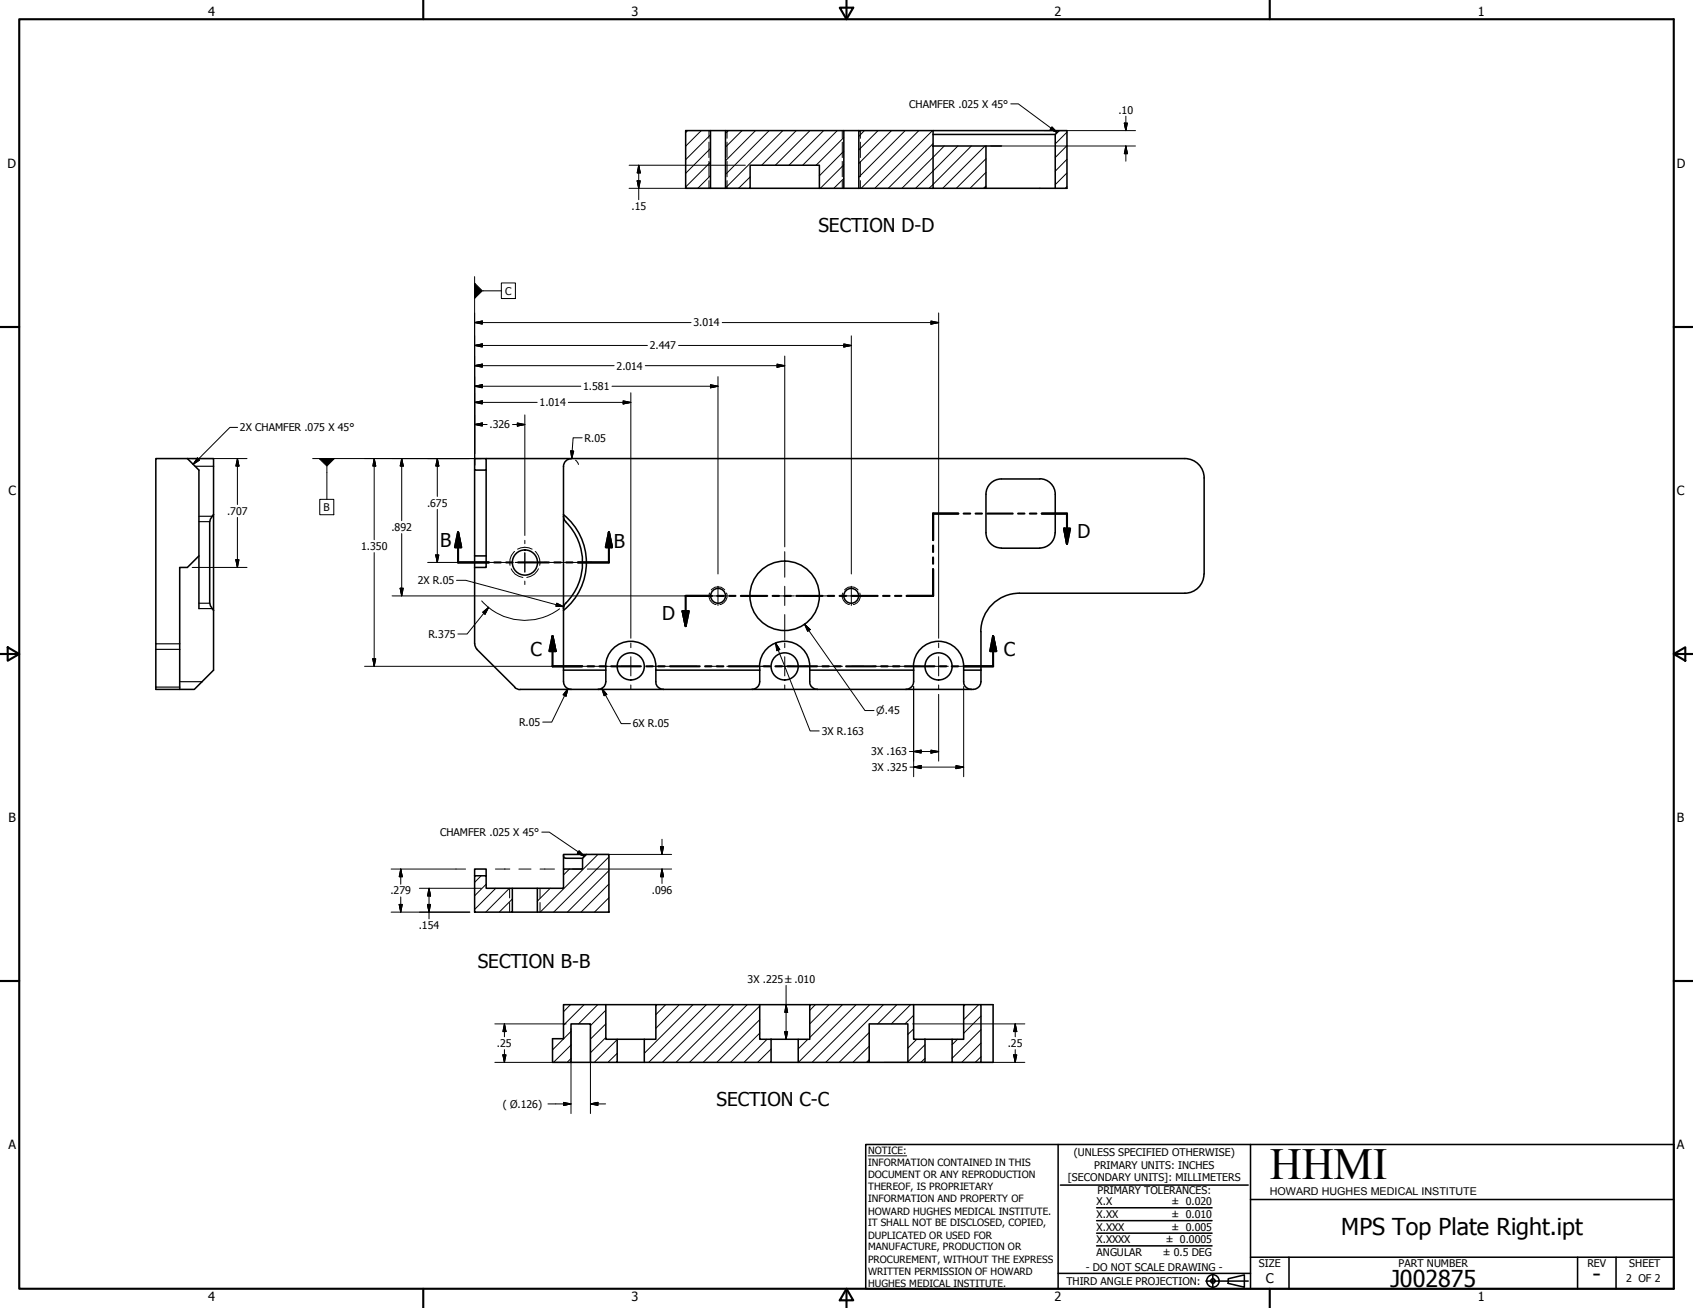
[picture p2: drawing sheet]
<svg xmlns="http://www.w3.org/2000/svg" width="559mm" height="432mm" viewBox="0 0 559 432" stroke-linecap="round" stroke-linejoin="round" font-family="sans-serif">
<!-- layer: Visible (ANSI) -->
<g fill="none" stroke="#000" stroke-width=".51">
<path d="M226.3 43.1h8.2v19.1h-8.2zM234.5 43.1h5M239.5 43.1h39v19.1h-8.1v-7.7h-22.8v7.7h-8.1zM278.5 43.1h5M308 48.2h17.4v14h-17.4zM308 43.1h-24.5v19.1M308 43.1v5.1M308 43.1h41.6M308 44.4h40.3M325.4 48.2h5.1M234.5 62.2h5M247.6 62.2h22.8"/>
<path d="M278.5 62.2h29.5M325.4 62.2h26.8v-19.1h-2.6l-1.3 1.3v17.8M61.8 151.4h8.7v69.8l-3.8 3.8M61.8 151.4l3.9 3.8v45.7M61.8 151.4h-10.4v75.4M156.7 151.4h3.8v3.8h-3.8zM156.7 155.2v57.3M160.5 151.4h230.6M160.5 155.2v28.3M186 153.9v71.1a2.54 2.54 0 0 0 2.5 2.6M188.5 151.4l-1.6 .6-.7 .9-.2 1.1M343.2 158.1a5.1 5.1 0 0 1 5.1 5.1"/>
<path d="M343.2 158.1h-12.7a5 5 0 0 0-5.1 5.1M391.1 151.4a6.4 6.4 0 0 1 6.3 6.4v31.7M69.2 172.2v26.9M70.5 169.9l-.5 .5M186 170.4l.4 1.4 .4 .4M186 169.9a20.3 20.3 0 0 1 0 31.6M186.7 172.3a19.1 19.1 0 0 1-.3 27.2l-.4 1.4M325.4 175.9a5 5 0 0 0 5.1 5M325.4 163.2v12.7M348.2 175.9a5 5 0 0 1-5 5M348.3 163.2v12.7M65.7 183.5l-3.9 3.8h-2.5v25.2"/>
<path d="M156.7 183.5h3.8M160.5 183.5v3.8h-3.8M330.5 181h12.7M336.5 195.8a12.7 12.7 0 0 0-12.8 12.8M336.5 195.8h54.6M397.4 189.5a6.3 6.3 0 0 1-6.3 6.3M59.3 214.4v12.4M70 200.9l.5 .6M156.7 212.6l.3 1.1 .5 .6 12.4 12.5M250.7 220a8.3 8.3 0 0 1 8.3-8.3 8.3 8.3 0 0 1 8.3 8.3v5a2.42 2.42 0 0 0 2.5 2.6M250.8 220v5a2.54 2.54 0 0 1-2.6 2.6M301.5 220a8.3 8.3 0 0 1 8.3-8.3 8.3 8.3 0 0 1 8.3 8.3v5a2.42 2.42 0 0 0 2.5 2.6"/>
<path d="M301.6 220v5a2.54 2.54 0 0 1-2.6 2.6M323.8 208.5v16.5a2.54 2.54 0 0 1-2.6 2.6h-149.5M51.4 227.6h7.9M169.9 226.9l.6 .5 1.2 .2M186 221.2h14M197.4 227.6a2.64 2.64 0 0 0 2.6-2.6v-3.8a8.3 8.3 0 0 1 7.6-9.5 8.3 8.3 0 0 1 8.9 8.3v5a2.42 2.42 0 0 0 2.5 2.6M216.5 221.2h34.3M267.3 221.2h34.3M318.1 221.2h5.7M156.7 289.1h3.8v4.1h8.6v7.9h-12.4zM156.7 289.1v-2.2h3.8v2.2M169.1 293.2h8.3"/>
<path d="M177.4 293.2h8.6v-6.3h6.3v-3.6l1.2-1.2h7.5v19h-23.6zM186 282.5a.76 .76 0 0 0 .8 .8h5.5M186 282.5v4.4M193.5 282.1h-7.5v.4M169.1 301.1h8.3M186 331.7h14v11.4h3.7v7.6h-8.8v-12.7h-6.4v12.7h-6.1v-7.8h3.6zM200 331.7h16.5M216.5 331.7h34.3v11.4h3.7v7.6h-41.8v-7.6h3.8zM250.8 331.7h16.5M267.3 331.7h34.3v11.4h3.7v7.6h-5.6v-12.7h-12.8v12.7h-23.4v-7.6h3.8zM301.6 331.7h16.5M318.1 331.7h5.7v19h-9.5v-7.6h3.8z"/>
<path d="M323.8 331.7h4v19h-4M188.5 350.7h6.4M203.7 343.1h9M203.7 350.7h9M254.5 343.1h9M254.5 350.7h9M286.9 350.7h12.8M305.3 343.1h9M305.3 350.7h9"/>
<circle cx="173.3" cy="185.7" r="4.2"/>
<circle cx="237" cy="196.7" r="2.44"/>
<circle cx="259" cy="196.7" r="11.5"/>
<circle cx="281" cy="196.7" r="2.44"/>
<circle cx="208.2" cy="220" r="4.5"/>
<circle cx="259" cy="220" r="4.5"/>
<circle cx="309.8" cy="220" r="4.5"/>
</g>
<!-- layer: Hidden Narrow (ANSI) -->
<g fill="none" stroke="#000" stroke-width=".33">
<path d="M234 43.1v2.6M234 46.9v5.1M234 53.3v5.1M234 59.6v2.6M240 43.1v2.6M240 46.9v5.1M240 53.3v5.1M240 59.6v2.6M278 43.1v2.6M278 46.9v5.1M278 53.3v5.1M278 59.6v2.6"/>
<path d="M284 43.1v2.6M284 46.9v5.1M284 53.3v5.1M284 59.6v2.6M168.7 187.8a4.8 4.8 0 0 0 3.9 2.8M169.9 182.1a4.7 4.7 0 0 0-1.6 4.5M170.8 181.3a4.9 4.9 0 0 1 4.8 0M176.7 182.1a4.9 4.9 0 0 1 1.4 4.5M177.7 187.8a4.8 4.8 0 0 1-3.8 2.8M234.2 195.8a2.85 2.85 0 0 0 2.1 3.8M234.8 194.8a2.94 2.94 0 0 1 4.4 0M239.8 195.8a2.85 2.85 0 0 1-2.2 3.8"/>
<path d="M278.2 195.8a2.85 2.85 0 0 0 2.2 3.8M278.8 194.8a2.94 2.94 0 0 1 4.4 0M283.8 195.8a2.85 2.85 0 0 1-2.2 3.8M168.2 293.2v3.2M168.2 297.9v3.2M178.2 293.2v3.2M178.2 297.9v3.2"/>
</g>
<!-- layer: Symbol (ANSI) -->
<path d="M64.4 153.9h6.1M65.7 170.4h4.3M65.7 172.2h3.5M65.7 199.1h3.5M51.4 214.4h7.9M51.4 212.5h7.9M65.7 200.9h4.3M51.4 226.8h7.9M59.3 225h7.4" fill="none" stroke="#000" stroke-width=".38"/>
<path d="M70 170.4l-.8 1.8M69.2 199.1l.8 1.8M59.3 212.5v1.9M51.4 226.8v.8M66.7 225l-2.6 2.6h-4.8v-.8" fill="none" stroke="#000" stroke-width=".51"/>
<!-- layer: Title (ANSI) -->
<g fill="none" stroke="#000" stroke-width=".7">
<path d="M151.2 175.7l1 5h-2zM151.2 175.7v10h10.2M201 175.7l1 5h-2zM201 175.7v10h-10.2M316.3 169.5h-8.3v8.8M318.1 169.5h2.1M322 169.5h2.1M325.9 169.5h8.4M336 169.5h2.1M339.9 169.5h2.2M343.9 169.5h8.3v10M351.2 174.5h2l-1 5z"/>
<path d="M163.1 185.7h2.2M167.1 185.7h2.1M171 185.7h10.2M182.9 185.7h2.2M186.9 185.7h2.1M234.9 196.7h-8.6v10M236.7 196.7h2.2M240.7 196.7h2.1M244.5 196.7h8.7M255 196.7h2.1M258.9 196.7h2.1M262.8 196.7h8.7"/>
<path d="M273.2 196.7h2.1M277.1 196.7h2.2M281.1 196.7h8.6M291.5 196.7h2.1M295.4 196.7h2.1M308 187.9v8.8h-8.7M308 180.1v2.1M308 184v2.1M182.4 210l1 4.9h-2zM182.4 210v10h9.8M193.9 220h2.2M197.9 220h2.1"/>
<path d="M201.7 220h9.8M213.3 220h2.2M217.2 220h2.2M221.2 220h9.7M225.3 201.7h2l-1 5zM232.7 220h2.1M236.6 220h2.2M240.5 220h9.8M252.1 220h2.1M256 220h2.1M259.9 220h9.8M271.5 220h2.1"/>
<path d="M275.3 220h2.2M279.3 220h9.8M290.8 220h2.2M294.8 220h2.1M298.6 220h9.8M310.2 220h2.2M314.1 220h2.1M327.8 210l1 4.9h-2zM327.8 210v10h-9.8"/>
</g>
<path d="M351.2 174.5l1 5zM351.2 174.5h2l-1 5zM151.2 175.7l1 5zM151.2 175.7l1 5h-2zM201 175.7l1 5zM201 175.7l1 5h-2zM182.4 210l1 4.9zM182.4 210l1 4.9h-2zM225.3 201.7l1 5zM225.3 201.7h2l-1 5zM327.8 210l1 4.9zM327.8 210l1 4.9h-2z" fill="#000" stroke="#000" stroke-width=".7"/>
<!-- layer: Break Line (ANSI) -->
<g fill="none" stroke="#000" stroke-width=".7">
<path d="M6.3 6.3h546.1v419.1h-546.1zM139.7 0v6.3M277.2 2.5h4.4l-2.2 3.8zM279.4 0v6.3M419.1 0v6.3M0 107.9h6.3M552.4 107.9h6.4M0 215.9h6.3M2.5 213.7l3.8 2.2-3.8 2.2zM552.4 215.9l3.9-2.2v4.4zM552.4 215.9h6.4M0 323.8h6.3"/>
<path d="M552.4 323.8h6.4M139.7 425.4v6.4M279.4 425.4l2.2 3.9h-4.4zM279.4 425.4v6.4M419.1 425.4v6.4"/>
</g>
<!-- layer: Border (ANSI) -->
<g fill="none" stroke="#000" stroke-width=".51">
<path d="M285.8 377.8h266.6v47.6h-266.6zM349.2 377.8v47.6M412.7 377.8v47.6M350 391.2h62M361.9 398.7h38.1M412.7 396h139.7M361.9 411.3h38.1M361.9 407.1h38.1M361.9 403h38.1M412.7 415h139.7M425.4 415v10.4M520.7 415v10.4"/>
<path d="M533.4 415v10.4M349.2 420.4h63.5M398 422.9h14M400.3 420.6v4.6M405.4 422.1l5.3-1.2v4l-5.3-1.2z"/>
<circle cx="400.3" cy="422.9" r="2.06"/>
<circle cx="400.3" cy="422.9" r=".73"/>
</g>
<path d="M286.5 381.6h12.8" fill="none" stroke="#000" stroke-width=".33"/>
<!-- layer: Section Line (ANSI) -->
<g fill="none" stroke="#000" stroke-width=".33">
<path d="M226.9 43.1l-.6 .7M231.5 43.1l-5.2 5.2M234.5 58l-4.2 4.2M234.5 53.5l-8.2 8.2M234.5 49l-8.2 8.2M234.5 44.5l-8.2 8.2M240.4 43.1l-.9 1M244.9 43.1l-5.4 5.5M247.6 58.4l-3.8 3.8M249.4 43.1l-9.9 10M253.9 43.1l-14.4 14.5M258.4 43.1l-18.9 18.9"/>
<path d="M262.8 43.1l-11.4 11.4M267.3 43.1l-11.4 11.4M271.8 43.1l-11.4 11.4M276.4 43.1l-11.5 11.4M278.5 54.4l-7.7 7.8M278.5 58.9l-3.3 3.3M278.5 49.9l-8.1 8.1M278.5 45.4l-9.1 9.1M285.3 43.1l-1.8 1.9M289.8 43.1l-6.3 6.4M294.3 43.1l-10.8 10.9M298.8 43.1l-15.3 15.4"/>
<path d="M303.3 43.1l-19.1 19.1M307.8 43.1l-19.1 19.1M308 47.4l-14.8 14.8M311.7 48.2l-14 14M316.2 48.2l-14 14M320.6 48.2l-14 14M325.1 48.2l-14 14M325.4 56.9l-5.2 5.3M325.4 52.4l-9.7 9.8M352.2 57.1l-3.9 3.9M352.2 52.6l-3.9 3.9M352.2 48.1l-3.9 3.9"/>
<path d="M352.2 43.6l-3.9 3.9M325.4 61.4l-.8 .8M352.2 61.6l-.6 .6M158.8 289.1l-2.1 2.2M160.5 291.9l-3.8 3.8M163.6 293.2l-6.9 7M168.1 293.2l-7.8 7.9M169.1 296.8l-4.3 4.3M181.6 293.2l-4.2 4.3M188 286.9l-2 2M197.4 282.1l-19.1 19M201 296.4l-4.8 4.7"/>
<path d="M201 291.8l-9.2 9.3M201 287.4l-13.7 13.7M201 282.9l-18.2 18.2M201 300.9l-.3 .2M188.3 331.7l-2.3 2.3M192.8 331.7l-6.8 6.8M197.3 331.7l-6.4 6.3M200 338l-5.1 5M200 333.5l-5.1 5.1M219.7 331.7l-3.2 3.3M224.2 331.7l-7.7 7.8M228.7 331.7l-16 16"/>
<path d="M233.2 331.7l-19.1 19M237.7 331.7l-19.1 19M242.2 331.7l-19.1 19M246.6 331.7l-19 19M250.8 336.6l-14.2 14.1M250.8 332.1l-18.7 18.6M269.1 331.7l-1.8 1.9M273.6 331.7l-6.3 6.3M278.1 331.7l-10.8 10.8M282.6 331.7l-19.1 19M287.1 331.7l-19.1 19M291.6 331.7l-19.1 19"/>
<path d="M296 331.7l-6.3 6.3M300.5 331.7l-6.3 6.3M301.6 339.7l-1.9 1.8M301.6 335.2l-2.9 2.8M318.5 331.7l-.4 .5M323 331.7l-4.9 4.9M323.8 339.9l-9.5 9.5M323.8 335.4l-5.7 5.7M188.5 349.4l-1.3 1.3M188.5 345l-5.8 5.7M188.5 340.5l-6.1 6.1M200 342.5l-5.1 5"/>
<path d="M203.7 347.7l-3 3M203.7 343.2l-7.5 7.5M212.8 343.1l-.1 .1M250.8 341.1l-9.7 9.6M253.2 343.1l-7.6 7.6M254.5 346.3l-4.4 4.4M266.6 343.1l-3.1 3.2M286.9 349.8l-.9 .9M286.9 345.4l-5.4 5.3M286.9 340.9l-9.9 9.8M302.6 343.1l-2.9 2.9M305.3 349.4l-1.3 1.3"/>
<path d="M305.3 344.9l-5.6 5.6M316 343.1l-1.7 1.8M323.8 348.9l-1.9 1.8M323.8 344.4l-6.4 6.3"/>
</g>
<!-- layer: Hatch (ANSI) -->
<g fill="none" stroke="#000" stroke-width=".33">
<path d="M173.2 178.4v1.1M165.9 185.7h1.2M173.2 191.8v1.2M176.4 185.7h-6.3h3.1v-3.2v6.3M179.4 185.7h16.1M233.8 196.7h6.4M237 193.5v6.4M244.4 196.7h8.4M255.8 196.7h6.4M259 182.1v8.5M259 193.5v6.4M265.2 196.7h8.4"/>
<path d="M277.8 196.7h6.4M281 193.5v6.4M208.2 212.3v1.5M208.2 216.8v6.3M251.3 220h1.5M255.8 220h6.4M259 202.9v8.4M259 212.3v1.5M259 216.8v6.3M265.2 220h1.4M309.8 212.3v1.5M309.8 216.8v6.3"/>
<path d="M208.2 226.1v1.5M259 226.1v1.5M309.8 226.1v1.5"/>
</g>
<!-- layer: Detail Boundary (ANSI) -->
<g fill="none" stroke="#000" stroke-width=".33">
<path d="M371.6 38.4v4.7M207.6 54.5h38.4M210.3 59.7h1l-.5 2.5zM210.8 54.5l.5 2.6h-1zM210.8 54.5v11.4M327 48.2h47.8M344.8 43.1h1.6M349.2 43.1h25.6M371.1 40.6h1l-.5 2.5zM371.6 48.2l.5 2.5h-1zM371.6 48.2v5M207.6 62.2h38.4"/>
<path d="M156.7 114l2.5-.5v1.1zM156.7 106.5l2.5-.5v1zM156.7 103.3v50.3M156.7 114h57M156.7 106.5h71.4M224 114h57M238.4 106.5h71.4M259 117.5v63M278.5 113.5l2.5 .5-2.5 .6zM281 110.9v78.6M307.3 106l2.5 .5-2.5 .5zM309.8 103.3v107.4"/>
<path d="M156.7 132.8l2.5-.5v1zM156.7 127.5l2.5-.5v1zM156.7 120.7l2.5-.5v1zM156.7 132.8h20.6M156.7 127.5h35M156.7 120.7h46M170.8 139.6l2.4 .5-2.4 .6zM173.2 137v39.8M187.6 132.8h20.6M202 127.5h35M205.7 132.3l2.5 .5-2.5 .5zM208.2 129.7v81"/>
<path d="M213 120.7h46M234.5 127l2.5 .5-2.5 .5zM237 124.3v65.2M256.5 120.2l2.5 .5-2.5 .5zM63.4 151.4h.8M65.2 151.4h16.3M78.4 151.4l.5 2.5h-1zM78.4 151.4v15.2M120.3 151.4h38.6M123.5 151.4l.5 2.5h-.9zM123.5 151.4v26.8M132.6 151.4l.5 2.5h-1z"/>
<path d="M132.6 151.4v20.5M144.3 151.4l.5 2.5h-1zM144.3 151.4v12.5M156.7 140.1l2.5-.5v1.1zM156.7 140.1h4.1M169.2 140.1h4M188.4 148.8l1 .1-.7 2.5zM190 151.9l.9 1.4M192.2 144.5h-3l-.5 6.9M78.4 170.8v16.5M132.6 176.1v20.6M144.3 168.1v17.6"/>
<path d="M63.4 187.3h18.1M77.9 184.8h1l-.5 2.5zM123.5 182.4v37.6M129.4 196.7h101.9M132.1 194.2h1l-.5 2.5zM141.2 185.7h24.7M143.8 183.2h1l-.5 2.5zM150.7 191.6h3l32.4 8.7M159 198.4a19.1 19.1 0 0 0 25.7 2.6M183.8 199.1l2.3 1.2-2.6-.2zM120.3 220h80.2M123.1 217.5h.9l-.5 2.5z"/>
<path d="M159.3 202.1l2-1.6-1.2 2.3zM161.3 200.5l-7.1 8.8h-3.1M256 212.3l1.4 2.1-1 .4zM256 212.3l11.4 29h3M265.6 206.1l1.8 1.7-.8 .6zM265.6 206.1l19.9 28.5h3M187.5 227.3l-.7 2.5-.9-.4zM187.5 227.3l-5.4 11.1h-3M198.6 227.3l1.7 1.9-.9 .5zM198.6 227.3l6.4 11.6h3.1M301.6 226.6v29.8M309.8 229.2v22.1"/>
<path d="M318.1 226.6v29.8M300.2 248.1h9.6M300.4 253.2h17.7M301.6 253.2l2.4-.5v1zM301.6 248.1l2.4-.5v1zM307.3 247.6l2.5 .5-2.5 .5zM315.5 252.7l2.6 .5-2.6 .5zM218 279.5h1l-.5 2.6zM218.5 277.1v5M129.1 286.9h21.4M131.8 298.6h1l-.5 2.5zM132.3 286.9l.5 2.5h-1z"/>
<path d="M132.3 286.9v5M132.3 296.1v5M138.4 293.2h20.5M141.1 298.6h1l-.5 2.5zM141.6 293.2l.5 2.6h-1zM141.6 293.2v10.1M193.9 286.9h27.8M195.1 282.1h26.6M218.5 286.9l.5 2.5h-1zM218.5 286.9v4.8M129.1 301.1h26M163.3 338h23.6"/>
<path d="M166.5 338l.5 2.6h-1zM166.5 338v4.3M188.5 339.6v28M194.9 339.6v28M259.5 331.7l.5 2.5h-1zM259.5 325.3v17.8M301.2 338h37.1M335.1 338l.5 2.6h-1zM335.1 338v4.3M163.3 350.7h23.6M166 348.2h1l-.5 2.5zM166.5 346.5v4.2"/>
<path d="M259 340.6h1l-.5 2.5zM291.7 350.7h46.6M334.6 348.2h1l-.5 2.5zM335.1 346.5v4.2M180.8 364.4h7.7M186 363.9l2.5 .5-2.5 .5zM194.9 364.4l2.5-.5v1zM194.9 364.4h5"/>
</g>
<g fill="#000" stroke="#000" stroke-width=".33">
<path d="M210.3 59.7l.5 2.5zM210.3 59.7h1l-.5 2.5zM210.8 54.5l.5 2.6zM210.8 54.5l.5 2.6h-1zM371.1 40.6l.5 2.5zM371.1 40.6h1l-.5 2.5zM371.6 48.2l.5 2.5zM371.6 48.2l.5 2.5h-1zM156.7 114l2.5-.5zM156.7 114l2.5-.5v1.1zM156.7 106.5l2.5-.5zM156.7 106.5l2.5-.5v1z"/>
<path d="M278.5 114.6l2.5-.6zM278.5 113.5l2.5 .5-2.5 .6zM307.3 107l2.5-.5zM307.3 106l2.5 .5-2.5 .5zM156.7 140.1l2.5-.5zM156.7 140.1l2.5-.5v1.1zM156.7 132.8l2.5-.5zM156.7 132.8l2.5-.5v1zM156.7 127.5l2.5-.5zM156.7 127.5l2.5-.5v1zM156.7 120.7l2.5-.5zM156.7 120.7l2.5-.5v1z"/>
<path d="M205.7 133.3l2.5-.5zM205.7 132.3l2.5 .5-2.5 .5zM234.5 128l2.5-.5zM234.5 127l2.5 .5-2.5 .5zM256.5 121.2l2.5-.5zM256.5 120.2l2.5 .5-2.5 .5zM78.4 151.4l.5 2.5zM78.4 151.4l.5 2.5h-1zM123.5 151.4l.5 2.5zM123.5 151.4l.5 2.5h-.9zM132.6 151.4l.5 2.5zM132.6 151.4l.5 2.5h-1z"/>
<path d="M144.3 151.4l.5 2.5zM144.3 151.4l.5 2.5h-1zM170.8 140.7l2.4-.6zM170.8 139.6l2.4 .5-2.4 .6zM188.4 148.8l.3 2.6zM188.4 148.8l1 .1-.7 2.5zM77.9 184.8l.5 2.5zM77.9 184.8h1l-.5 2.5zM132.1 194.2l.5 2.5zM132.1 194.2h1l-.5 2.5zM143.8 183.2l.5 2.5zM143.8 183.2h1l-.5 2.5z"/>
<path d="M123.1 217.5l.4 2.5zM123.1 217.5h.9l-.5 2.5zM161.3 200.5l-1.2 2.3zM159.3 202.1l2-1.6-1.2 2.3zM183.5 200.1l2.6 .2zM183.8 199.1l2.3 1.2-2.6-.2zM256 212.3l1.4 2.1zM256 212.3l1.4 2.1-1 .4zM265.6 206.1l1.8 1.7zM265.6 206.1l1.8 1.7-.8 .6zM187.5 227.3l-.7 2.5zM187.5 227.3l-.7 2.5-.9-.4z"/>
<path d="M198.6 227.3l1.7 1.9zM198.6 227.3l1.7 1.9-.9 .5zM301.6 253.2l2.4-.5zM301.6 253.2l2.4-.5v1zM301.6 248.1l2.4-.5zM301.6 248.1l2.4-.5v1zM307.3 248.6l2.5-.5zM307.3 247.6l2.5 .5-2.5 .5zM315.5 253.7l2.6-.5zM315.5 252.7l2.6 .5-2.6 .5zM218 279.5l.5 2.6zM218 279.5h1l-.5 2.6z"/>
<path d="M131.8 298.6l.5 2.5zM131.8 298.6h1l-.5 2.5zM132.3 286.9l.5 2.5zM132.3 286.9l.5 2.5h-1zM141.1 298.6l.5 2.5zM141.1 298.6h1l-.5 2.5zM141.6 293.2l.5 2.6zM141.6 293.2l.5 2.6h-1zM218.5 286.9l.5 2.5zM218.5 286.9l.5 2.5h-1zM259.5 331.7l.5 2.5zM259.5 331.7l.5 2.5h-1z"/>
<path d="M166 348.2l.5 2.5zM166 348.2h1l-.5 2.5zM166.5 338l.5 2.6zM166.5 338l.5 2.6h-1zM259 340.6l.5 2.5zM259 340.6h1l-.5 2.5zM334.6 348.2l.5 2.5zM334.6 348.2h1l-.5 2.5zM335.1 338l.5 2.6zM335.1 338l.5 2.6h-1zM186 364.9l2.5-.5zM186 363.9l2.5 .5-2.5 .5z"/>
<path d="M194.9 364.4l2.5-.5zM194.9 364.4l2.5-.5v1z"/>
</g>
<!-- layer: Visible Narrow (ANSI) -->
<path d="M346.6 42.7l2.3 1.1zM347.2 41.9l1.7 1.9-2.3-1.1zM156.7 93.5v5zM156.7 93.5l2.5 2.5-2.5 2.5zM65.2 151.2l-1.4 2.1zM65.2 151.2l.6 .7-2 1.4zM105.3 151.4h5.1zM105.3 151.4h5.1l-2.5 2.5zM190.6 281.7l2.3 1zM191.1 280.9l1.8 1.8-2.3-1z" fill="#000" stroke="#000" stroke-width=".33"/>
<path d="M333.6 34.3h2.5l12.8 9.5M347.2 41.9l1.7 1.9-2.3-1.1zM156.7 91.3v62.3M159.2 96h6.3M165.5 93.4h4.6v5.2h-4.6zM65.2 151.2l.6 .7-2 1.4zM78.4 141.1h-2.5l-12.1 12.2M103.2 151.4h55.7M107.9 153.9v10.9M105.5 164.8h4.7v5.1h-4.7zM178.8 274.7h2.5l11.6 8M191.1 280.9l1.8 1.8-2.3-1z" fill="none" stroke="#000" stroke-width=".33"/>
<!-- layer: Dimension (ANSI) -->
<g fill="none" stroke="#000" stroke-width=".33">
<path d="M200.5 220h1.5M205 220h6.4M214.4 220h15.5M232.9 220h4M239.9 220h14.1M257 220h4M264 220h14.1M281.1 220h4M288 220h15.6M306.6 220h6.4M316 220h1.4M150.5 286.9h3.2"/>
<path d="M163.5 286.9h4.8M171.3 286.9h4M178.2 286.9h4.8M189 286.9h3.2"/>
</g>
<text font-size="14.7" x="419.1" y="389.2">HHMI</text>
<g font-size="7.7">
<text x="442.7" y="407.6">MPS Top Plate Right.ipt</text>
<text x="458.9" y="424.8">J002875</text>
<text x="525.7" y="423.2">-</text>
</g>
<g font-size="6.3">
<text x="270.1" y="76.6">SECTION D-D</text>
<text x="355.7" y="177.6">D</text>
<text x="145.3" y="180.7">B</text>
<text x="202.6" y="181">B</text>
<text x="218.6" y="204.8">D</text>
<text x="175.1" y="216.4">C</text>
<text x="331.3" y="216.4">C</text>
<text x="157.7" y="319.7">SECTION B-B</text>
<text x="236.5" y="365.1">SECTION C-C</text>
</g>
<text font-size="4.4" x="417.8" y="423.5">C</text>
<g font-size="4.2">
<text x="68.7" y="5.3">4</text>
<text x="208.4" y="5.3">3</text>
<text x="348.1" y="5.3">2</text>
<text x="487.8" y="5.3">1</text>
<text x="2.5" y="55.5">D</text>
<text x="553.5" y="55.5">D</text>
<text x="2.8" y="163.4">C</text>
<text x="553.5" y="163.4">C</text>
<text x="2.9" y="271.4">B</text>
<text x="553.5" y="271.4">B</text>
<text x="2.8" y="379.3">A</text>
<text x="553.5" y="379.3">A</text>
<text x="68.7" y="429.5">4</text>
<text x="208.4" y="429.6">3</text>
<text x="348.1" y="429.6">2</text>
<text x="487.8" y="429.5">1</text>
</g>
<text font-size="3.6" x="419.1" y="394.3">HOWARD HUGHES MEDICAL INSTITUTE</text>
<g font-size="3.5">
<text x="300.1" y="35.6">CHAMFER .025 X 45°</text>
<text x="369.2" y="37.5">.10</text>
<text x="208.4" y="69.3">.15</text>
<text x="166.8" y="97.3">C</text>
<text x="228.9" y="107.8">3.014</text>
<text x="214.5" y="115.3">2.447</text>
<text x="203.5" y="122">2.014</text>
<text x="192.5" y="128.8">1.581</text>
<text x="178.1" y="134.1">1.014</text>
<text x="79.2" y="142.4">2X CHAMFER .075 X 45°</text>
<text x="161.5" y="141.4">.326</text>
<text x="193" y="145.8">R.05</text>
<text x="141" y="167.3">.675</text>
<text x="74.9" y="170">.707</text>
<text x="106.8" y="168.7">B</text>
<text x="129.2" y="175.3">.892</text>
<text x="119.2" y="181.5">1.350</text>
<text x="137.9" y="192.8">2X R.05</text>
<text x="141.4" y="210.6">R.375</text>
<text x="171.3" y="239.6">R.05</text>
<text x="208.9" y="240.2">6X R.05</text>
<text x="271.2" y="242.6">3X R.163</text>
<text x="287.6" y="249.4">3X .163</text>
<text x="287.7" y="254.5">3X .325</text>
<text x="145.3" y="276">CHAMFER .025 X 45°</text>
<text x="128.8" y="295.3">.279</text>
<text x="215.1" y="295.1">.096</text>
<text x="138.2" y="306.7">.154</text>
<text x="246.8" y="324.4">3X .225 ±.010</text>
<text x="164" y="345.6">.25</text>
<text x="332.7" y="345.6">.25</text>
<text x="165.9" y="365.8">( Ø.126)</text>
<text x="354.5" y="381.6">(UNLESS SPECIFIED OTHERWISE)</text>
<text x="352.5" y="390">[SECONDARY UNITS]: MILLIMETERS</text>
<text x="361.1" y="385.8">PRIMARY UNITS: INCHES</text>
<text x="362.3" y="394.1">PRIMARY TOLERANCES:</text>
<text x="361.9" y="397.9">X.X</text>
<text x="386.7" y="398">± 0.020</text>
<text x="361.9" y="402.1">X.XX</text>
<text x="361.9" y="406.3">X.XXX</text>
<text x="386.7" y="402.1">± 0.010</text>
<text x="386.7" y="406.3">± 0.005</text>
<text x="361.9" y="410.5">X.XXXX</text>
<text x="384.7" y="410.5">± 0.0005</text>
<text x="358.4" y="419.7">- DO NOT SCALE DRAWING -</text>
<text x="361.9" y="414.6">ANGULAR</text>
<text x="383.8" y="414.7">± 0.5 DEG</text>
<text x="415.5" y="418.4">SIZE</text>
<text x="461.6" y="418.3">PART NUMBER</text>
<text x="523.9" y="418.3">REV</text>
<text x="537.8" y="418.4">SHEET</text>
<text x="352" y="424.2">THIRD ANGLE PROJECTION:</text>
<text x="536.7" y="423.2">2 OF 2</text>
</g>
<g font-size="3.3">
<text x="289.2" y="235.8">⌀.45</text>
<text x="286.5" y="381.1">NOTICE:</text>
<text x="286.5" y="385">INFORMATION CONTAINED IN THIS</text>
<text x="286.5" y="389">DOCUMENT OR ANY REPRODUCTION</text>
<text x="286.5" y="392.9">THEREOF, IS PROPRIETARY</text>
<text x="286.5" y="396.9">INFORMATION AND PROPERTY OF</text>
<text x="286.5" y="400.9">HOWARD HUGHES MEDICAL INSTITUTE.</text>
<text x="286.5" y="404.9">IT SHALL NOT BE DISCLOSED, COPIED,</text>
<text x="286.5" y="408.9">DUPLICATED OR USED FOR</text>
<text x="286.5" y="412.8">MANUFACTURE, PRODUCTION OR</text>
<text x="286.5" y="416.8">PROCUREMENT, WITHOUT THE EXPRESS</text>
<text x="286.5" y="420.8">WRITTEN PERMISSION OF HOWARD</text>
<text x="286.5" y="424.8">HUGHES MEDICAL INSTITUTE.</text>
</g>
</svg>
